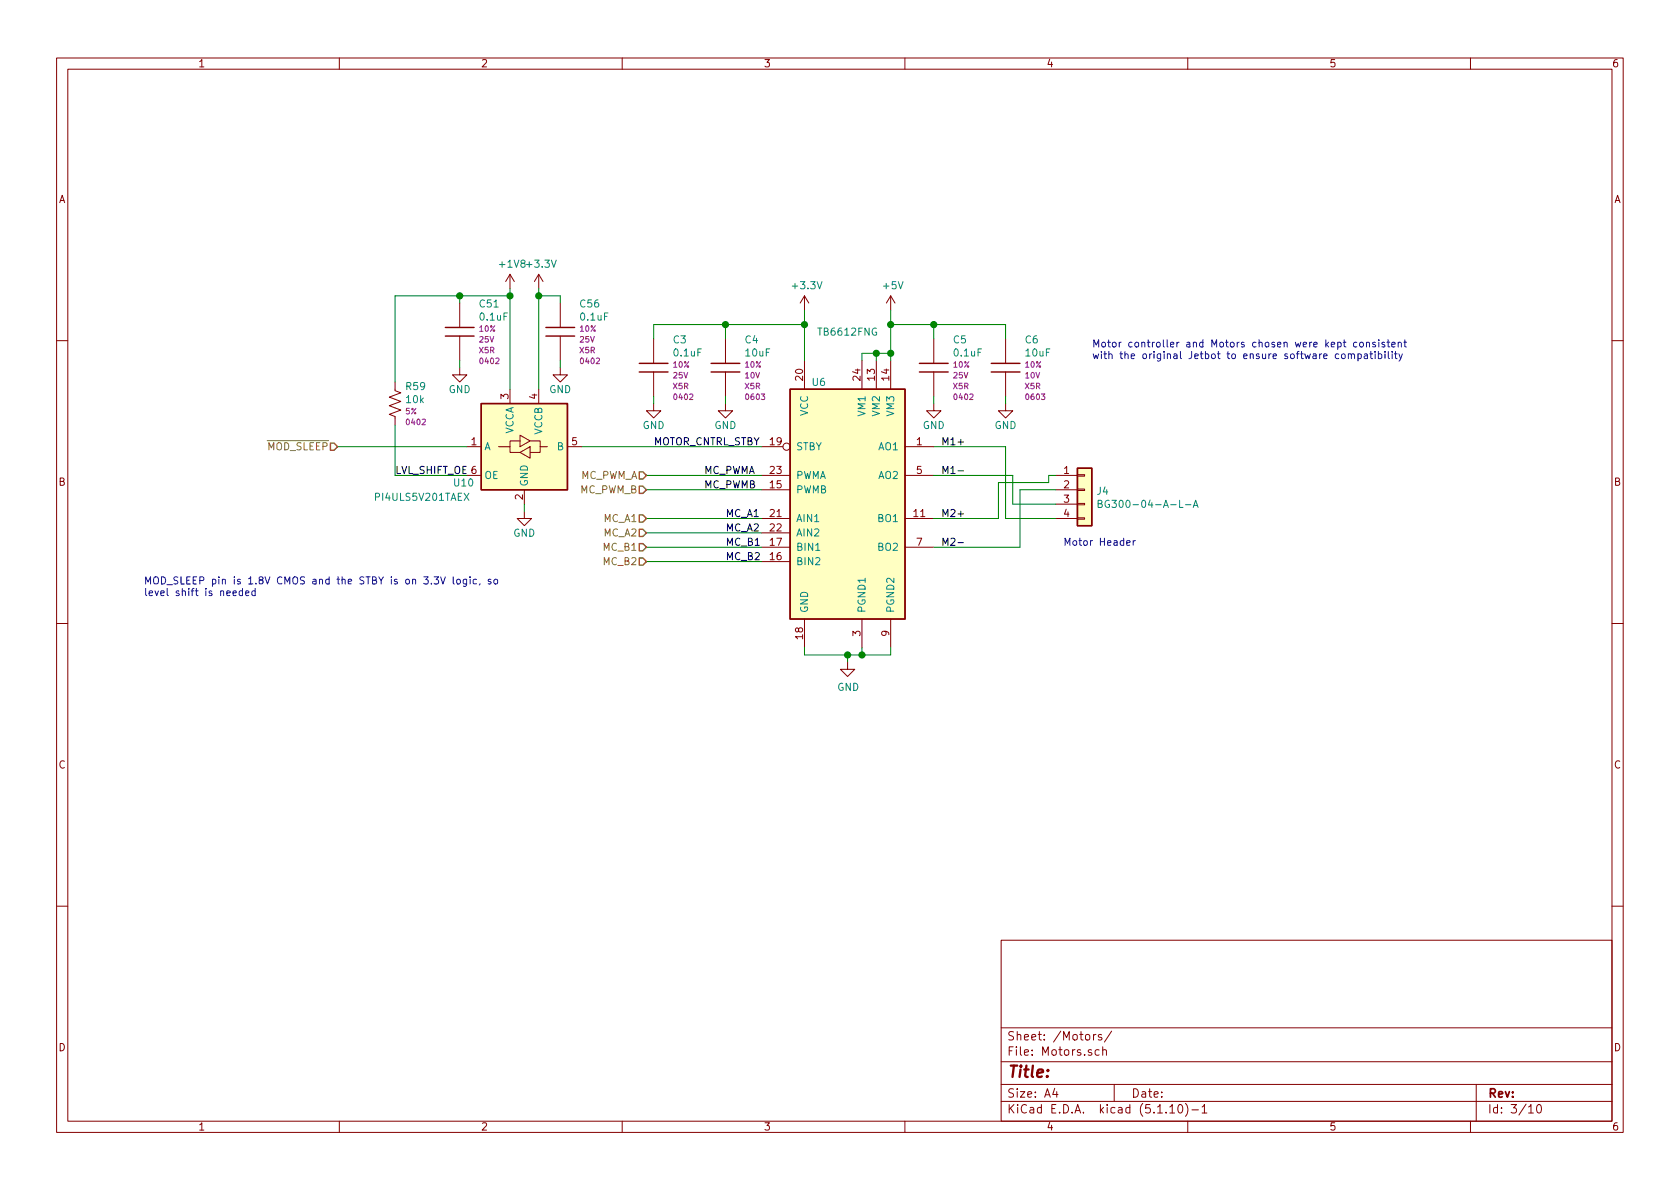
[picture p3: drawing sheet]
<svg xmlns="http://www.w3.org/2000/svg" width="297mm" height="210mm" viewBox="0 0 297 210" stroke-linecap="round" stroke-linejoin="round" font-family="sans-serif">
<g fill="none" stroke="#840000" stroke-width=".18">
<path d="M10 10.3h277v189.9h-277zM12 12.2h273v186.1h-273zM60 10.3v1.9M110 10.3v1.9M160 10.3v1.9M210 10.3v1.9M260 10.3v1.9M81.3 53.6v4.3M81.3 59.4v4.3M90.2 48.5v2.5M90.2 48.5l-.8 1.3M90.2 48.5l.7 1.3"/>
<path d="M95.2 48.5v2.5M95.2 48.5l-.7 1.3M95.2 48.5l.8 1.3M99.1 53.6v4.3M99.1 59.4v4.3M115.6 59.9v4.4M128.3 59.9v4.4M142.2 52.3v2.6M142.2 52.3l-.7 1.3M142.2 52.3l.8 1.3M157.5 52.3v2.6M157.5 52.3l-.8 1.3"/>
<path d="M157.5 52.3l.7 1.3M165.1 59.9v4.4M177.8 59.9v4.4M10 60.2h2M69.8 67.6v1.5l1.1 .4-2.1 .7 2.1 .8-2.1 .7 2.1 .8-2.1 .8 1 .4v1.5M81.3 65v1.3h1.2l-1.2 1.3-1.3-1.3h1.3M82.5 79h2.6M88.1 79h2.1v1h1.7M90.2 68.8v2.6M91.9 78h-1.7v1M91.9 77l1.8 1-1.8 1zM93.7 78h1.8v1h1.3"/>
<path d="M95.2 68.8v2.6M95.5 79v1h-1.8M99.1 65v1.3h1.2l-1.2 1.3-1.3-1.3h1.3M100.3 79h2.6M115.6 71.4v1.2h1.2l-1.2 1.3-1.3-1.3h1.3M115.6 65.8v4.3M128.3 71.4v1.2h1.2l-1.2 1.3-1.3-1.3h1.3M128.3 65.8v4.3M134.6 79h3.8M142.2 63.7v5.1M152.4 63.7v5.1M154.9 63.7v5.1"/>
<path d="M157.5 63.7v5.1M160 79h5.1M165.1 71.4v1.2h1.3l-1.3 1.3-1.3-1.3h1.3M165.1 65.8v4.3M177.8 71.4v1.2h1.3l-1.3 1.3-1.3-1.3h1.3M177.8 65.8v4.3M285 60.2h2M82.5 84.1h2.6M91.9 80l1.8-1v2zM92.7 90.4v1.3h1.3l-1.3 1.3-1.3-1.3h1.3M92.7 86.6v2.5M134.6 91.7h5.1"/>
<path d="M134.6 86.6h5.1M134.6 99.3h5.1M134.6 96.8h5.1M134.6 94.2h5.1M134.6 84.1h5.1M160 91.7h5.1M160 96.8h5.1M160 84.1h5.1M186.7 91.7h3.8M186.7 86.6h3.8M186.7 84.1h3.8M186.7 89.1h3.8"/>
<path d="M190.5 91.6h1.3v.2h-1.3zM190.5 89h1.3v.3h-1.3zM190.5 83.9h1.3v.3h-1.3zM190.5 86.5h1.3v.2h-1.3zM10 110.3h2M142.2 109.5v5M149.9 117.1v1.3h1.2l-1.2 1.2-1.3-1.2h1.3M152.4 109.5v5M157.5 109.5v5M285 110.3h2M10 160.2h2M177 166.3h108v32h-108z"/>
<path d="M285 160.2h2M60 198.3v1.9M110 198.3v1.9M160 198.3v1.9M177 194.8h108M177 191.8h108M177 187.8h108M177 181.8h108M186.5 192.5l-.4 1h1M186.8 193v1M193.3 182.9v1M193.8 182.9l-.3 .1-.2 .2"/>
<path d="M194.3 185.7l-.4-.1-.3 .3 .1 .6 .2 .1 .4-.1M194.8 183a.37 .37 0 0 0-.6 .1l.1 .3 .5 .1v.1l-.2 .3-.4-.1M195 185.7a.37 .37 0 0 1 .6 .1v.8M195 185.1v1.5M196.5 182.3l-1.2 2M197 191.8v3M206.8 195.8l.5-.5v1.5M206.8 196.8h.9M208.5 195.4l.1-.1a.8 .8 0 0 1 .5 .8 .8 .8 0 0 1-.5 .7 1 1 0 0 1-.1-1.4zM209.6 195.1a1.71 1.71 0 0 1 0 2.3M210 198.3v1.9M210.7 196.3h1.2"/>
<path d="M212.5 195.8l.5-.5v1.5M212.5 196.8h.9M260 198.3v1.9M261 191.8v6.5M270.3 195.8l.4-.5v1.5M270.3 196.8h.8M271.8 195.5l.4-.2a.94 .94 0 0 1 0 1.5 .79 .79 0 0 1-.4-1.3z"/>
<circle cx="139.1" cy="79" r=".63"/>
</g>
<g fill="#ffffc2" stroke="#ffffc2" stroke-width=".18">
<path d="M139.7 68.8h20.3v40.7h-20.3z"/>
<path d="M85.1 71.4h15.2v15.2h-15.2z"/>
<path d="M190.5 82.8h2.5v10.2h-2.5z"/>
</g>
<g fill="none" stroke="#840000" stroke-width=".25">
<path d="M78.7 59.4h5.1M78.7 57.9h5.1M96.5 59.4h5.1M96.5 57.9h5.1M85.1 71.4h15.2v15.2h-15.2zM113 65.8h5.1M113 64.3h5.1M125.7 65.8h5.1M125.7 64.3h5.1M139.7 68.8h20.3v40.7h-20.3zM162.6 65.8h5M162.6 64.3h5"/>
<path d="M175.3 65.8h5M175.3 64.3h5M190.5 82.8h2.5v10.2h-2.5z"/>
</g>
<path d="M144.2 97.3h.8M194.2 89.1l.5-.1 .1-.2v-.2l-.6-.1v1.2h.5l.1-.1 .1-.3-.3-.2M196.1 88.5a.59 .59 0 0 0-.7 .6 .59 .59 0 0 0 .7 .6l.1-.5h-.3M209.6 89.2h1M211 89.7l.4-1.2 .4 1.2M211.1 89.4h.6" fill="none" stroke="#008484" stroke-width=".18"/>
<g fill="none" stroke="#008400" stroke-width=".18">
<path d="M81.3 52.3v1.3M90.2 51v17.8M90.2 52.3h-20.4v15.3M95.2 52.3h3.9v1.3M95.2 51v17.8M128.3 57.4v2.5M142.2 57.4h-26.6v2.5M142.2 54.9v8.8M157.5 57.4h20.3v2.5M157.5 54.9v8.8M165.1 57.4v2.5M59.7 79h22.8"/>
<path d="M69.8 75.2v8.9h12.7M81.3 63.7v1.3M99.1 63.7v1.3M102.9 79h31.7M115.6 70.1v1.3M128.3 70.1v1.3M154.9 62.5v1.2M157.5 62.5h-5.1v1.2M165.1 79h12.7v12.7h8.9M165.1 70.1v1.3M177.8 70.1v1.3M92.7 89.1v1.3"/>
<path d="M114.3 91.7h20.3M114.3 84.1h20.3M114.3 96.8h20.3M114.3 86.6h20.3M114.3 99.3h20.3M114.3 94.2h20.3M165.1 84.1h14v5h7.6M186.7 84.1h-1.3v1.2h-8.9v6.4h-11.4M186.7 86.6h-6.4v10.2h-15.2M142.2 114.5v1.3h15.3v-1.3M149.9 115.8v1.3M152.4 114.5v1.3"/>
</g>
<path d="M58.4 78.4h.7l.6 .6-.6 .6h-.7zM113 93.6h.7l.6 .6-.6 .7h-.7zM113 91.1h.7l.6 .6-.6 .6h-.7zM113 96.1h.7l.6 .7-.6 .6h-.7zM113 98.7h.7l.6 .6-.6 .6h-.7zM113 86h.7l.6 .6-.6 .6h-.7zM113 83.4h.7l.6 .7-.6 .6h-.7z" fill="none" stroke="#848400" stroke-width=".25"/>
<path d="M169.4 83.3h1M169.4 96h1" fill="none" stroke="#000" stroke-width=".18"/>
<g fill="none" stroke="#0000c2" stroke-width=".18">
<path d="M236.7 62.6h-.4l-.2 .2 .1 .6h.5M237.3 62.6h.3l.2 .1-.1 .7h-.3l-.2-.2zM238.4 62.7l.2-.1h.3v.8M238.4 62.6v.8M238.9 62.8l.2-.2h.3l.1 .8M239.9 60.6l-.4-.1-.2 .3 .1 .5h.5M240.1 62.6h.4l.2 .2-.1 .6h-.5M240.1 62.6v1.2M240.5 60.6l.3-.1 .3 .3-.2 .5-.3 .1-.2-.3zM241.2 62.6h.5l.1 .8M241.6 60.6l.2-.1 .3 .1v.8M241.6 60.5v.9"/>
<path d="M241.8 62.9h-.4l-.2 .2v.3h.6M242.2 62.6h.5M242.4 62.1v1.1l.3 .2M243.1 62.1v.2M243.1 62.6v.8M243.2 60.6l-.3-.1-.2 .2v.2l.5 .1v.3h-.5M243.7 62.6h.4l.2 .2-.1 .6h-.5M243.7 62.1v1.3M243.8 60.1v.1M243.8 60.5v.9M244.8 60.6l-.3-.1-.2 .2 .1 .2 .4 .1v.3h-.5M244.9 62.1v.2"/>
<path d="M244.9 62.6v.8M245.2 60.5h.5M245.4 60.1v1.1l.3 .2M245.5 62.1v1.1l.2 .2M246.1 60.9l.6-.1-.1-.2-.3-.1-.2 .2 .1 .6h.4M246.2 62.1v.2M246.2 62.6v.8M246.6 62.6h.4M246.7 62.1v1.1l.3 .2M247.2 60.6l.2-.1 .3 .1 .1 .8M247.2 60.5v.9M247.3 62.6l.3 .8"/>
<path d="M248 62.6l-.5 1.1-.2 .1M248.2 60.5h.5M248.4 60.1v1.1l.3 .2M199.2 96l.6-.1-.1-.2-.3-.1-.2 .2 .1 .6h.4M200.4 95.6v.8M200.7 95.6l-.3 .2M41.2 104.9l.6-.1-.1-.3h-.3l-.2 .2v.6h.5M42.9 104.5h-.4l-.2 .2 .1 .6h.5M42.9 104.1v1.2M43.4 104.9l.6-.1v-.3h-.4l-.2 .2 .1 .6h.5M45.1 104.5h-.3l-.3 .2 .1 .6h.5M45.1 104.1v1.2"/>
<path d="M77.9 102l.4 1.3 .4-1.3M80.1 102v1.1l.2 .2M80.8 102.5l.4-.1 .2 .3-.1 .5-.3 .1-.2-.2zM82.5 102.4v1l-.3 .3-.3-.1M82.5 102.5l-.4-.1-.2 .3 .1 .5h.5M83.1 102v.1M83.1 102.4v.9M84.3 102.5l-.4-.1-.3 .3 .2 .5h.5M84.9 103.2l-.2 .2M86.8 102.5l-.3-.1-.2 .2 .1 .2 .4 .1v.3h-.5M87.5 102.5l.3-.1 .1 .2v.6l-.3 .1-.3-.3z"/>
</g>
<g fill="#008400" stroke="#008400" stroke-width=".25">
<circle cx="128.3" cy="57.4" r=".51"/>
<circle cx="165.1" cy="57.4" r=".51"/>
<circle cx="157.5" cy="57.4" r=".51"/>
<circle cx="90.2" cy="52.3" r=".51"/>
<circle cx="154.9" cy="62.5" r=".51"/>
<circle cx="157.5" cy="62.5" r=".51"/>
<circle cx="95.3" cy="52.3" r=".51"/>
<circle cx="142.2" cy="57.4" r=".51"/>
<circle cx="81.3" cy="52.3" r=".51"/>
<circle cx="149.9" cy="115.8" r=".51"/>
<circle cx="152.4" cy="115.8" r=".51"/>
</g>
<text font-size="2.8" fill="#840000" x="178" y="190.5">Title:</text>
<g font-size="2.1" fill="#840000">
<text x="178" y="184">Sheet: /Motors/</text>
<text x="178" y="186.7">File: Motors.sch</text>
<text x="178" y="196.9">KiCad E.D.A. kicad (5.1.10)-1</text>
<text x="178" y="194.1">Size: A4</text>
<text x="200" y="194.1">Date:</text>
<text x="263" y="194.1">Rev:</text>
<text x="263" y="196.9">Id: 3/10</text>
</g>
<g font-size="1.8" fill="#840000">
<text x="35" y="11.9">1</text>
<text x="85" y="11.9">2</text>
<text x="135" y="11.9">3</text>
<text x="185" y="11.9">4</text>
<text x="235" y="11.9">5</text>
<text x="285" y="11.9">6</text>
<text x="10.4" y="35.9">A</text>
<text x="285.4" y="35.9">A</text>
<text x="89.9" y="70.6" transform="rotate(-90 89.9 70.6)">3</text>
<text x="95" y="70.6" transform="rotate(-90 95 70.6)">4</text>
<text x="142" y="67.3" transform="rotate(-90 142 67.3)">20</text>
<text x="152.1" y="67.3" transform="rotate(-90 152.1 67.3)">24</text>
<text x="154.7" y="67.3" transform="rotate(-90 154.7 67.3)">13</text>
<text x="157.2" y="67.3" transform="rotate(-90 157.2 67.3)">14</text>
<text x="83.3" y="78.7">1</text>
<text x="101.1" y="78.7">5</text>
<text x="136.2" y="78.7">19</text>
<text x="136.2" y="83.8">23</text>
<text x="162.1" y="78.7">1</text>
<text x="162.1" y="83.8">5</text>
<text x="188.1" y="83.8">1</text>
<text x="10.4" y="85.9">B</text>
<text x="92.5" y="88.4" transform="rotate(-90 92.5 88.4)">2</text>
<text x="136.2" y="86.4">15</text>
<text x="188.1" y="86.4">2</text>
<text x="188.1" y="88.9">3</text>
<text x="285.4" y="85.9">B</text>
<text x="136.2" y="91.4">21</text>
<text x="136.2" y="94">22</text>
<text x="161.6" y="91.4">11</text>
<text x="188.1" y="91.4">4</text>
<text x="136.2" y="99.1">16</text>
<text x="136.2" y="96.5">17</text>
<text x="162.1" y="96.5">7</text>
<text x="142" y="113" transform="rotate(-90 142 113)">18</text>
<text x="152.1" y="112.5" transform="rotate(-90 152.1 112.5)">3</text>
<text x="157.2" y="112.5" transform="rotate(-90 157.2 112.5)">9</text>
<text x="10.4" y="135.9">C</text>
<text x="285.4" y="135.9">C</text>
<text x="10.4" y="185.9">D</text>
<text x="285.4" y="185.9">D</text>
<text x="35" y="199.9">1</text>
<text x="85" y="199.9">2</text>
<text x="135" y="199.9">3</text>
<text x="185" y="199.9">4</text>
<text x="235" y="199.9">5</text>
<text x="285" y="199.9">6</text>
</g>
<g font-size="1.8" fill="#008484">
<text x="88.5" y="47.3">+1V8 +3.3V</text>
<text x="140.3" y="51.1">+3.3V</text>
<text x="156.3" y="51.1">+5V</text>
<text x="84.9" y="54.4">C51</text>
<text x="85" y="56.7">0.1uF</text>
<text x="102.6" y="54.4">C56</text>
<text x="102.7" y="56.7">0.1uF</text>
<text x="144.9" y="59.4">TB6612FNG</text>
<text x="119.1" y="60.7">C3</text>
<text x="119.3" y="63">0.1uF</text>
<text x="131.8" y="60.7">C4</text>
<text x="131.9" y="63">10uF</text>
<text x="168.6" y="60.7">C5</text>
<text x="168.8" y="63">0.1uF</text>
<text x="181.3" y="60.7">C6</text>
<text x="181.4" y="63">10uF</text>
<text x="71.9" y="69">R59</text>
<text x="71.9" y="71.3">10k</text>
<text x="79.3" y="69.5">GND</text>
<text x="97.1" y="69.5">GND</text>
<text x="143.7" y="68.2">U6</text>
<text x="90.8" y="76.9" transform="rotate(-90 90.8 76.9)">VCCA</text>
<text x="95.9" y="76.9" transform="rotate(-90 95.9 76.9)">VCCB</text>
<text x="113.6" y="75.9">GND</text>
<text x="126.3" y="75.9">GND</text>
<text x="142.9" y="73.6" transform="rotate(-90 142.9 73.6)">VCC</text>
<text x="153" y="73.5" transform="rotate(-90 153 73.5)">VM1</text>
<text x="155.6" y="73.5" transform="rotate(-90 155.6 73.5)">VM2</text>
<text x="158.1" y="73.5" transform="rotate(-90 158.1 73.5)">VM3</text>
<text x="163.1" y="75.9">GND</text>
<text x="175.8" y="75.9">GND</text>
<text x="85.6" y="79.6">A</text>
<text x="98.6" y="79.6">B</text>
<text x="140.7" y="79.6">STBY</text>
<text x="155.4" y="79.6">AO1</text>
<text x="66.6" y="88.6">PI4ULS5V201TAEX</text>
<text x="80.3" y="86">U10</text>
<text x="85.6" y="84.7">OE</text>
<text x="93.3" y="86.1" transform="rotate(-90 93.3 86.1)">GND</text>
<text x="140.7" y="87.2">PWMB</text>
<text x="140.7" y="84.7">PWMA</text>
<text x="155.4" y="84.7">AO2</text>
<text x="194" y="87.5">J4</text>
<text x="196.1" y="89.8">BG300-04-A-L-A</text>
<text x="90.8" y="94.9">GND</text>
<text x="140.7" y="92.3">AIN1</text>
<text x="140.7" y="94.9">AIN2</text>
<text x="155.4" y="92.3">BO1</text>
<text x="140.7" y="99.9">BIN2</text>
<text x="140.7" y="97.4">BIN1</text>
<text x="155.4" y="97.4">BO2</text>
<text x="142.9" y="108.5" transform="rotate(-90 142.9 108.5)">GND</text>
<text x="153" y="108.5" transform="rotate(-90 153 108.5)">PGND1</text>
<text x="158.1" y="108.5" transform="rotate(-90 158.1 108.5)">PGND2</text>
<text x="148" y="122.2">GND</text>
</g>
<g font-size="1.8" fill="#0000c2">
<text x="193" y="61.4">Motor controller and Motors chosen were kept consistent</text>
<text x="193" y="63.5">with the original Jetbot to ensure software compatibility</text>
<text x="188" y="96.5">Motor Header</text>
<text x="25.4" y="103.3">MOD_SLEEP pin is 1.8V CMOS and the STBY is on 3.3V logic, so</text>
<text x="25.4" y="105.4">level shift is needed</text>
</g>
<g font-size="1.8" fill="#848400">
<text x="47.2" y="79.6">MOD_SLEEP</text>
<text x="102.5" y="87.2">MC_PWM_B</text>
<text x="102.5" y="84.7">MC_PWM_A</text>
<text x="106.8" y="94.9">MC_A2</text>
<text x="106.8" y="92.3">MC_A1</text>
<text x="106.8" y="97.4">MC_B1</text>
<text x="106.8" y="99.9">MC_B2</text>
</g>
<g font-size="1.8">
<text x="69.8" y="83.8">LVL_SHIFT_OE 6</text>
<text x="115.6" y="78.7">MOTOR_CNTRL_STBY</text>
<text x="124.5" y="83.8">MC_PWMA</text>
<text x="166.4" y="83.8">M1-</text>
<text x="166.4" y="78.7">M1+</text>
<text x="124.5" y="86.4">MC_PWMB</text>
<text x="128.3" y="91.4">MC_A1</text>
<text x="128.3" y="94">MC_A2</text>
<text x="166.4" y="91.4">M2+</text>
<text x="128.3" y="96.5">MC_B1</text>
<text x="128.3" y="99.1">MC_B2</text>
<text x="166.4" y="96.5">M2-</text>
</g>
<g font-size="1.4" fill="#840084">
<text x="84.8" y="58.6">10%</text>
<text x="102.6" y="58.6">10%</text>
<text x="84.7" y="62.5">X5R</text>
<text x="84.8" y="60.5">25V</text>
<text x="85" y="64.4">0402</text>
<text x="102.5" y="62.5">X5R</text>
<text x="102.6" y="60.5">25V</text>
<text x="102.8" y="64.4">0402</text>
<text x="119.1" y="65">10%</text>
<text x="131.8" y="65">10%</text>
<text x="168.6" y="65">10%</text>
<text x="181.3" y="65">10%</text>
<text x="119" y="68.8">X5R</text>
<text x="119.1" y="66.9">25V</text>
<text x="119.3" y="70.7">0402</text>
<text x="131.7" y="68.8">X5R</text>
<text x="131.8" y="66.9">10V</text>
<text x="132" y="70.7">0603</text>
<text x="168.6" y="68.8">X5R</text>
<text x="168.6" y="66.9">25V</text>
<text x="168.8" y="70.7">0402</text>
<text x="181.3" y="68.8">X5R</text>
<text x="181.3" y="66.9">10V</text>
<text x="181.5" y="70.7">0603</text>
<text x="71.7" y="73.2">5%</text>
<text x="72" y="75.2">0402</text>
</g>
</svg>
